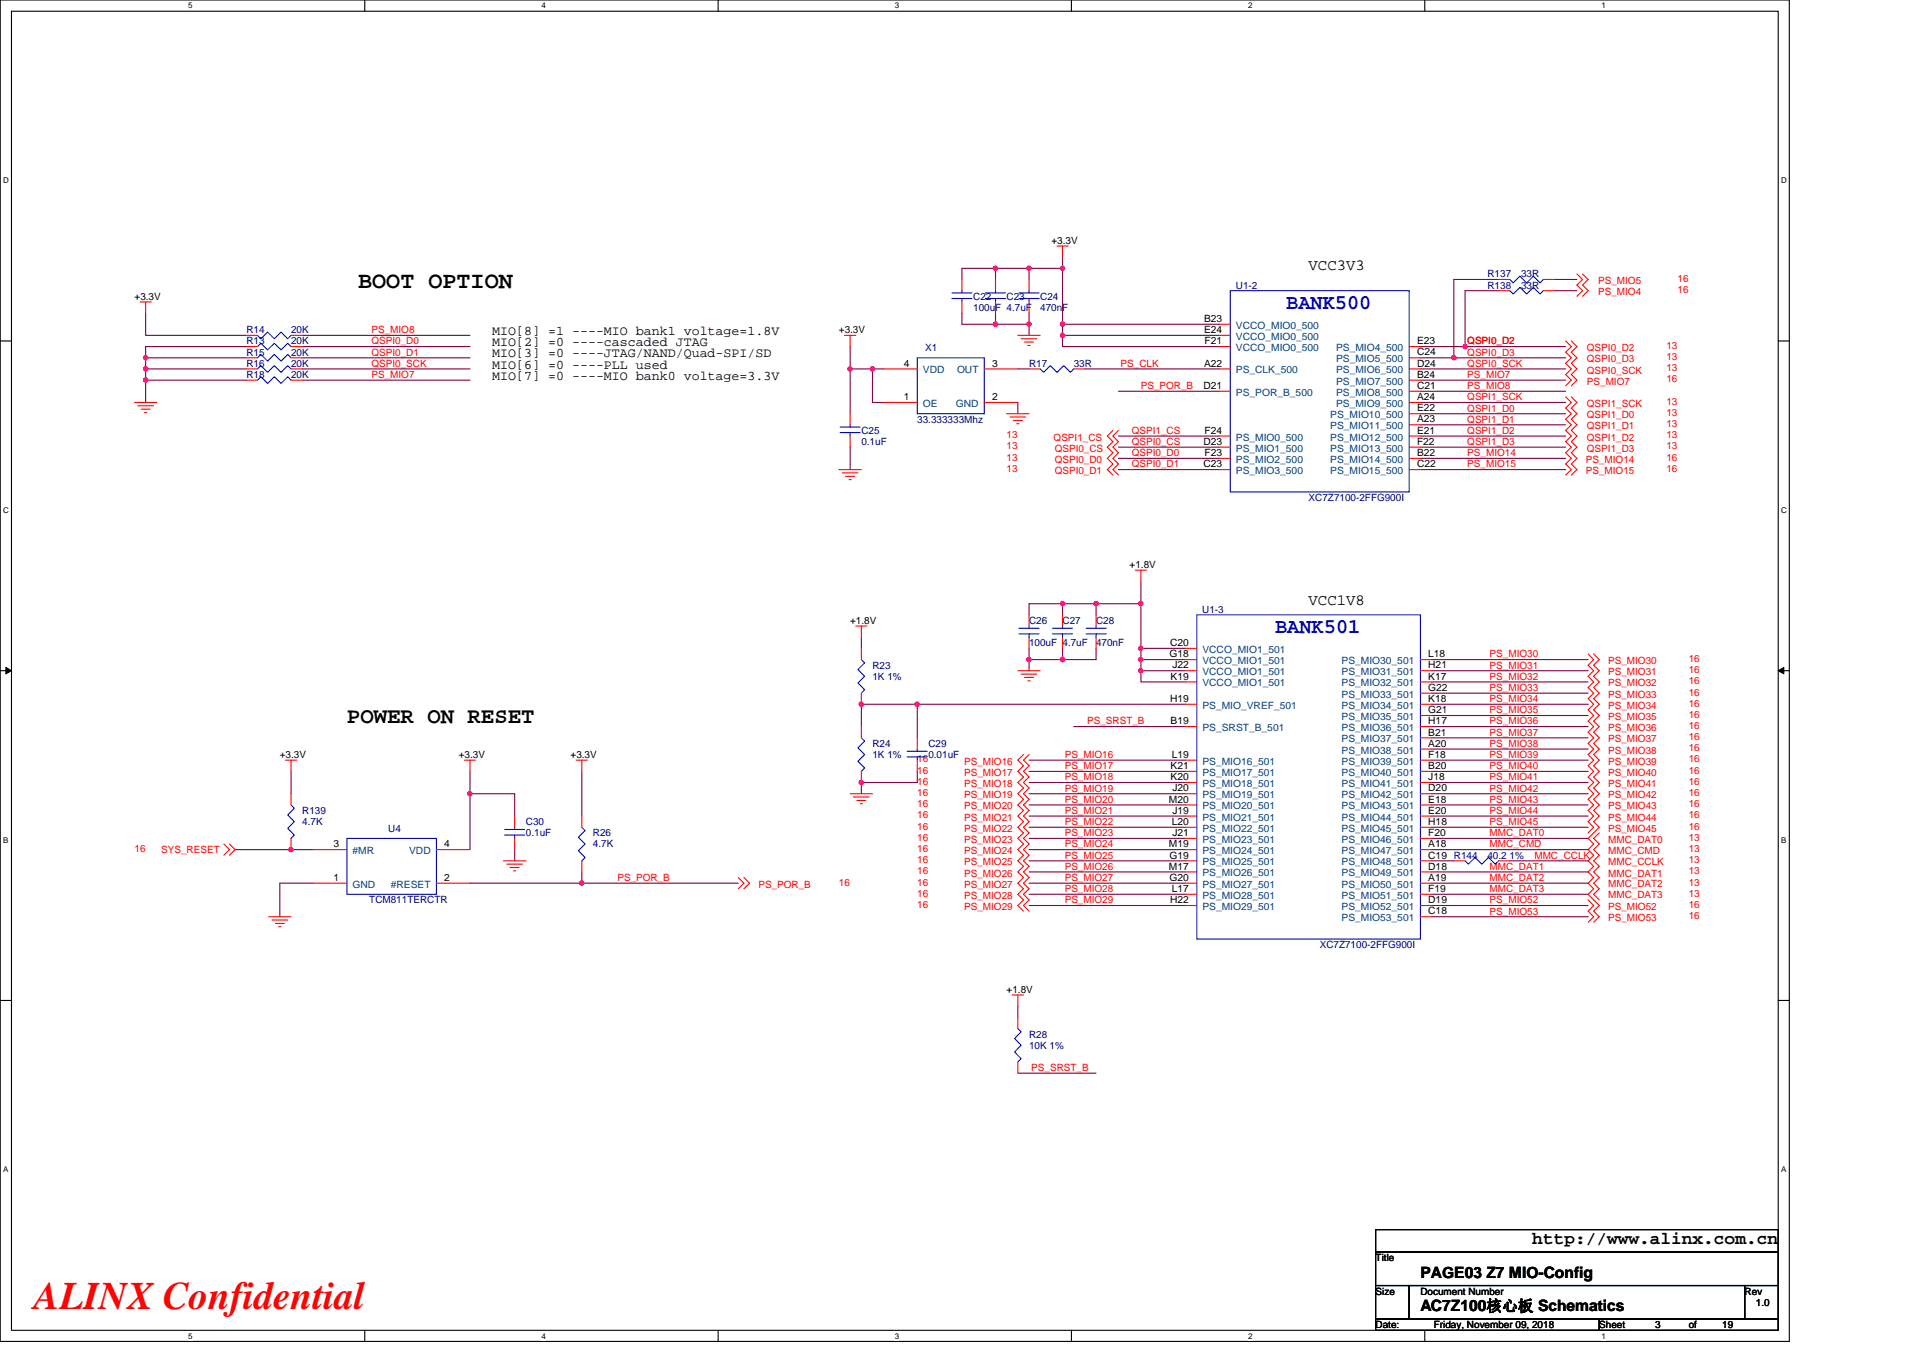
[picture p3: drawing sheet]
<svg xmlns="http://www.w3.org/2000/svg" width="297mm" height="210mm" viewBox="0 0 297 210" stroke-linecap="round" stroke-linejoin="round" font-family="sans-serif">
<path d="M0 0h276.4v207.3h-276.4zM1.8 1.7h272.9v203.8h-272.9z" fill="none" stroke="#000" stroke-width=".17"/>
<g fill="#fff">
<path d="M29.1 .2h.6v1.4h-.6z"/>
<path d="M29.1 205.7h.6v1.4h-.6z"/>
</g>
<path d="M56.3 0v1.7M56.3 205.5v1.8" fill="none" stroke="#000" stroke-width=".17"/>
<g fill="#fff">
<path d="M83.6 .2h.7v1.4h-.7z"/>
<path d="M83.6 205.7h.7v1.4h-.7z"/>
</g>
<path d="M110.9 0v1.7M110.9 205.5v1.8" fill="none" stroke="#000" stroke-width=".17"/>
<g fill="#fff">
<path d="M138.2 .2h.7v1.4h-.7z"/>
<path d="M138.2 205.7h.7v1.4h-.7z"/>
</g>
<path d="M165.5 0v1.7M165.5 205.5v1.8" fill="none" stroke="#000" stroke-width=".17"/>
<g fill="#fff">
<path d="M192.8 .2h.6v1.4h-.6z"/>
<path d="M192.8 205.7h.6v1.4h-.6z"/>
</g>
<path d="M220.1 0v1.7M220.1 205.5v1.8" fill="none" stroke="#000" stroke-width=".17"/>
<g fill="#fff">
<path d="M247.4 .2h.6v1.4h-.6z"/>
<path d="M247.4 205.7h.6v1.4h-.6z"/>
<path d="M.5 27.2h.8v1.4h-.8z"/>
<path d="M275.1 27.2h.9v1.4h-.9z"/>
<path d="M.5 78.1h.8v1.4h-.8z"/>
<path d="M275.1 78.1h.9v1.4h-.9z"/>
</g>
<path d="M0 52.7h1.8M274.7 52.7h1.7" fill="none" stroke="#000" stroke-width=".17"/>
<g fill="#fff">
<path d="M.5 129.1h.8v1.4h-.8z"/>
<path d="M275.1 129.1h.8v1.4h-.8z"/>
</g>
<path d="M0 103.6h1.8M274.7 103.6h1.7" fill="none" stroke="#000" stroke-width=".17"/>
<path d="M.9 103.1l.9 .5-.9 .5zM274.7 103.6l.8-.5v1z" fill="#000" stroke="#000" stroke-width=".15"/>
<g fill="#fff">
<path d="M.5 180h.8v1.4h-.8z"/>
<path d="M275.1 180h.8v1.4h-.8z"/>
</g>
<path d="M0 154.6h1.8M274.7 154.6h1.7M212.5 190h62.2v3.5h-62.2zM212.5 193.5h62.2v5.1h-62.2zM212.5 198.6h5.2v5.2h-5.2zM217.7 198.6h51.8v5.2h-51.8zM269.5 198.6h5.2v5.2h-5.2zM212.5 203.8h34.5v1.7h-34.5zM247 203.8h27.7v1.7h-27.7z" fill="none" stroke="#000" stroke-width=".17"/>
<g fill="none" stroke="#800040" stroke-width=".17">
<path d="M164.1 39.7v1.8M22.5 57h15.6M22.5 57v1.7M22.5 58.7v3.5M22.5 58.7h15.6M22.5 48.4v3.4h15.6M22.5 55.3v1.7M22.5 55.3h15.6M38.1 53.6h-15.6v1.7M46.7 57h25.9M46.7 53.6h25.9M46.7 55.3h25.9"/>
<path d="M46.7 58.7h25.9M46.7 51.8h25.9M131.3 57h3.5v5.2h1.7M131.3 53.6v3.4M131.3 57v6.9M134.8 57h1.7M148.6 48.4v1.7h5.2M153.8 41.5h-5.2v1.7M153.8 41.5h5.2M153.8 50.1h5.2M153.8 41.5v1.7M153.8 48.4v1.7"/>
<path d="M157.2 57h1.8M159 50.1v1.7M159 41.5v1.7M159 41.5h5.1M159 48.4v1.7M164.1 51.8v1.8h24.2M164.1 50.1h24.2M164.1 50.1v1.7M164.1 41.5v8.6M164.1 51.8h24.2M167.6 57h20.7M219.4 53.6h6.9"/>
<path d="M219.4 58.7h22.4M219.4 55.3h5.2M219.4 57h22.4M224.6 55.3h17.2M226.3 53.6h15.5M231.5 44.9h-5.2v8.7M231.5 43.2h-6.9v12.1M240.1 43.2h3.5M240.1 44.9h3.5M131.3 69.1v3.5M157.2 62.2v1.7M172.8 60.5h15.5"/>
<path d="M172.8 67.4h15.5M172.8 69.1h15.5M172.8 72.6h15.5M172.8 70.8h15.5M219.4 60.5h22.4M219.4 62.2h22.4M219.4 63.9h22.4M219.4 65.6h22.4M219.4 67.4h22.4M219.4 69.1h22.4M219.4 70.8h22.4M219.4 72.6h22.4"/>
<path d="M133.1 98.5v1.7M164.1 93.3v1.7M164.1 93.3h-5.1v1.7M164.1 93.3h5.2M169.3 93.3h6.9M169.3 93.3v1.7M176.2 89.8v3.5M176.2 93.3v6.9M45 119.2v3.4M72.6 119.2v3.4M89.9 119.2v6.9M133.1 112.3v-3.5h8.6v5.2"/>
<path d="M141.7 108.8h41.4M141.7 119.2v1.7h-8.6v1.7M159 119.2h24.1M159 117.5h24.1M159 100.2v1.7M159 101.9h5.1M159 101.9v1.7M164.1 100.2v1.7M165.9 112.3h17.2M169.3 100.2v1.7h-5.2M176.2 103.6v1.8h6.9M176.2 100.2h6.9"/>
<path d="M176.2 100.2v1.7h6.9M176.2 101.9v1.7h6.9M221.1 105.4h24.2M221.1 107.1h24.2M221.1 101.9h24.2M221.1 103.6h24.2M221.1 108.8h24.2M221.1 110.6h24.2M221.1 112.3h24.2M221.1 114h24.2M221.1 115.7h24.2M221.1 117.5h24.2"/>
<path d="M221.1 119.2h24.2M48.4 136.5h-5.2v5.1M48.4 131.3h-12.1M72.6 136.5h17.3M72.6 122.6v8.7M72.6 122.6h6.9v3.5M79.5 131.3v1.7M89.9 134.7v1.8M89.9 136.5h24.1M159 122.6h24.1M159 120.9h24.1M159 126.1h24.1"/>
<path d="M159 129.5h24.1M159 127.8h24.1M159 124.4h24.1M159 131.3h24.1M159 134.7h24.1M159 133h24.1M159 136.5h24.1M159 139.9h24.1M159 138.2h24.1M221.1 129.5h24.2M221.1 134.7h24.2M221.1 136.5h24.2"/>
<path d="M221.1 138.2h24.2M221.1 139.9h24.2M221.1 122.6h24.2M221.1 124.4h24.2M221.1 120.9h24.2M221.1 126.1h24.2M221.1 127.8h24.2M221.1 133h3.5M221.1 131.3h24.2M233.2 133h12.1M157.2 155.4v1.8M221.1 141.6h24.2"/>
<path d="M157.2 165.8h12.1"/>
</g>
<g fill="#f0f" stroke="#f0f" stroke-width=".17">
<circle cx="131.3" cy="57" r=".34"/>
<circle cx="134.8" cy="57" r=".34"/>
<circle cx="158.9" cy="41.4" r=".34"/>
<circle cx="153.8" cy="41.4" r=".34"/>
<circle cx="158.9" cy="50.1" r=".34"/>
<circle cx="164.1" cy="51.8" r=".34"/>
<circle cx="153.8" cy="50.1" r=".34"/>
<circle cx="176.2" cy="103.6" r=".34"/>
<circle cx="176.2" cy="93.3" r=".34"/>
<circle cx="169.3" cy="93.3" r=".34"/>
<circle cx="164.1" cy="93.3" r=".34"/>
<circle cx="164.1" cy="101.9" r=".34"/>
<circle cx="141.7" cy="108.8" r=".34"/>
<circle cx="133" cy="108.8" r=".34"/>
<circle cx="133" cy="120.9" r=".34"/>
<circle cx="72.6" cy="122.6" r=".33"/>
<circle cx="89.8" cy="136.4" r=".34"/>
<circle cx="22.5" cy="55.3" r=".34"/>
<circle cx="22.5" cy="57" r=".34"/>
<circle cx="22.5" cy="58.7" r=".34"/>
<circle cx="164.1" cy="50.1" r=".34"/>
<circle cx="164.1" cy="41.4" r=".34"/>
<circle cx="176.2" cy="100.2" r=".34"/>
<circle cx="176.2" cy="101.9" r=".34"/>
<circle cx="158.9" cy="101.9" r=".34"/>
<circle cx="226.3" cy="53.5" r=".33"/>
<circle cx="224.6" cy="55.3" r=".34"/>
<circle cx="44.9" cy="131.3" r=".33"/>
</g>
<g fill="none" stroke="#f00" stroke-width=".17">
<path d="M163.3 38h1.7M164.1 38v1.7M21.6 46.7h1.8M22.5 46.7v1.7M38.1 58.7h1.7M38.1 57h1.7M38.1 55.3h1.7M38.1 53.6h1.7M38.1 51.8h1.7M45 58.7h1.7M45 57h1.7M45 55.3h1.7"/>
<path d="M45 53.6h1.7M45 51.8h1.7M130.4 51.8h1.8M131.3 51.8v1.8M136.5 57h5.2M148.6 43.2v1.7M148.6 46.7v1.7M152 57h5.2M153.8 43.2v1.7M153.8 46.7v1.7M157.2 51.8h3.5M157.7 52.3h2.5"/>
<path d="M158.3 52.9h1.3M158.8 53.4h.3M159 57h1.7M159 43.2v1.7M159 46.7v1.7M165.9 57h1.7M188.3 57h1.7M188.3 50.1h1.7M188.3 51.8h1.7M188.3 53.6h1.7M217.7 53.6h1.7M217.7 55.3h1.7"/>
<path d="M217.7 57h1.7M217.7 58.7h1.7M231.5 43.2h1.7M231.5 44.9h1.7M238.4 43.2h1.7M238.4 44.9h1.7M241.8 52.7l.9 .9-.9 .8 .9 .9-.9 .8 .9 .9-.9 .9 .9 .8-.9 .9M242.7 52.7l.9 .9-.9 .8 .9 .9-.9 .8 .9 .9-.9 .9 .9 .8-.9 .9M243.6 42.3l.9 .9-.9 .8 .9 .9-.9 .9M244.5 42.3l.8 .9-.8 .8 .8 .9-.8 .9M20.8 62.2h3.4M21.3 62.7h2.4"/>
<path d="M21.8 63.2h1.4M22.3 63.7h.4M129.6 72.6h3.5M130.1 73.1h2.4M130.6 73.6h1.4M131.1 74.1h.4M131.3 63.9v1.7M131.3 67.4v1.7M136.5 62.2h5.2M152 62.2h5.2M155.5 63.9h3.5M156 64.4h2.4"/>
<path d="M156.5 65h1.4M157.1 65.5h.3M171.9 66.5l-.9 .9 .9 .8-.9 .9 .9 .9-.9 .8 .9 .9-.9 .9 .9 .8M172.8 66.5l-.9 .9 .9 .8-.9 .9 .9 .9-.9 .8 .9 .9-.9 .9 .9 .8M188.3 60.5h1.7M188.3 67.4h1.7M188.3 69.1h1.7M188.3 70.8h1.7M188.3 72.6h1.7M217.7 60.5h1.7M217.7 62.2h1.7M217.7 63.9h1.7"/>
<path d="M217.7 65.6h1.7M217.7 67.4h1.7M217.7 69.1h1.7M217.7 70.8h1.7M217.7 72.6h1.7M241.8 61.3l.9 .9-.9 .9 .9 .8-.9 .9 .9 .8-.9 .9 .9 .9-.9 .8 .9 .9-.9 .9 .9 .8-.9 .9 .9 .9-.9 .8M242.7 61.3l.9 .9-.9 .9 .9 .8-.9 .9 .9 .8-.9 .9 .9 .9-.9 .8 .9 .9-.9 .9 .9 .8-.9 .9 .9 .9-.9 .8M132.2 96.7h1.7M133.1 96.7v1.8M159 95v1.7M159 98.5v1.7M164.1 95v1.7"/>
<path d="M164.1 98.5v1.7M169.3 95v1.7M169.3 98.5v1.7M175.4 88.1h1.7M176.2 88.1v1.7M44.1 117.5h1.7M45 117.5v1.7M71.7 117.5h1.7M72.6 117.5v1.7M89 117.5h1.7M89.9 117.5v1.7M133.1 100.2v1.7"/>
<path d="M133.1 107.1v1.7M133.1 112.3v1.7M133.1 119.2v1.7M141.7 114v1.7M141.7 117.5v1.7M157.2 103.6h3.5M157.7 104.2h2.5M158.1 116.6l-.9 .9 .9 .8-.9 .9 .9 .9-.9 .8 .9 .9-.9 .8 .9 .9-.9 .9 .9 .8-.9 .9 .9 .9-.9 .8 .9 .9-.9 .8 .9 .9-.9 .9 .9 .8-.9 .9 .9 .9-.9 .8 .9 .9-.9 .9 .9 .8-.9 .9 .9 .8-.9 .9 .9 .9M158.3 104.7h1.3M158.8 105.2h.3M159 116.6l-.9 .9 .9 .8-.9 .9 .9 .9-.9 .8 .9 .9-.9 .8 .9 .9-.9 .9 .9 .8-.9 .9 .9 .9-.9 .8 .9 .9-.9 .8 .9 .9-.9 .9 .9 .8-.9 .9 .9 .9-.9 .8 .9 .9-.9 .9 .9 .8-.9 .9 .9 .8-.9 .9 .9 .9M183.1 119.2h1.8"/>
<path d="M183.1 117.5h1.8M183.1 112.3h1.8M183.1 108.8h1.8M183.1 100.2h1.8M183.1 101.9h1.8M183.1 103.6h1.8M183.1 105.4h1.8M219.4 119.2h1.7M219.4 117.5h1.7M219.4 115.7h1.7M219.4 114h1.7M219.4 112.3h1.7"/>
<path d="M219.4 110.6h1.7M219.4 108.8h1.7M219.4 107.1h1.7M219.4 105.4h1.7M219.4 103.6h1.7M219.4 101.9h1.7M245.3 101l.9 .9-.9 .9 .9 .8-.9 .9 .9 .9-.9 .8 .9 .9-.9 .9 .9 .8-.9 .9 .9 .9-.9 .8 .9 .9-.9 .8 .9 .9-.9 .9 .9 .8-.9 .9 .9 .9-.9 .8 .9 .9-.9 .9 .9 .8-.9 .9 .9 .8-.9 .9 .9 .9-.9 .8 .9 .9-.9 .9 .9 .8-.9 .9M246.2 101l.8 .9-.8 .9 .8 .8-.8 .9 .8 .9-.8 .8 .8 .9-.8 .9 .8 .8-.8 .9 .8 .9-.8 .8 .8 .9-.8 .8 .8 .9-.8 .9 .8 .8-.8 .9 .8 .9-.8 .8 .8 .9-.8 .9 .8 .8-.8 .9 .8 .8-.8 .9 .8 .9-.8 .8 .8 .9-.8 .9 .8 .8-1.7 1.7 .9 .9-.9 .9 .9 .8-.9 .9 .9 .9-.9 .8 .9 .9-.9 .9 .9 .8-.9 .9 1.7 1.7-.8 .9 .8 .8-.8 .9M34.6 130.4l.9 .9-.9 .8M35.5 130.4l.8 .9-.8 .8M45 122.6v1.8M45 129.5v1.8"/>
<path d="M48.4 136.5h5.2M48.4 131.3h5.2M67.4 136.5h5.2M67.4 131.3h5.2M77.8 133h3.4M78.3 133.5h2.4M78.8 134h1.4M79.3 134.6h.4M79.5 126.1v1.7M79.5 129.5v1.8M89.9 126.1v1.7M89.9 133v1.7"/>
<path d="M114 135.6l.9 .9-.9 .8M114.9 135.6l.9 .9-.9 .8M131.3 122.6h3.5M131.8 123.1h2.5M132.4 123.7h1.3M132.9 124.2h.3M183.1 139.9h1.8M183.1 138.2h1.8M183.1 136.5h1.8M183.1 134.7h1.8M183.1 133h1.8M183.1 131.3h1.8"/>
<path d="M183.1 129.5h1.8M183.1 127.8h1.8M183.1 126.1h1.8M183.1 124.4h1.8M183.1 122.6h1.8M183.1 120.9h1.8M219.4 139.9h1.7M219.4 138.2h1.7M219.4 136.5h1.7M219.4 134.7h1.7M219.4 133h1.7M219.4 131.3h1.7"/>
<path d="M219.4 129.5h1.7M219.4 127.8h1.7M219.4 126.1h1.7M219.4 124.4h1.7M219.4 122.6h1.7M219.4 120.9h1.7M224.6 133h1.7M231.5 133h1.7M245.3 139l.9 .9-.9 .9 .9 .8-.9 .9M247 128.7l-.8 .8 .8 .9-.8 .9 .8 .8-.8 .9 .8 .9-.8 .8 .8 .9-.8 .9 .8 .8-.8 .9 .8 .8M41.5 141.6h3.5M42 142.2h2.4"/>
<path d="M42.5 142.7h1.4M43 143.2h.4M156.4 153.7h1.7M157.2 153.7v1.7M157.2 157.2v1.7M219.4 141.6h1.7M157.2 164.1v1.7"/>
</g>
<g fill="none" stroke="#00f" stroke-width=".17">
<path d="M39.8 58.7l.5-.5 1 1 1.1-1 1 1 1-1 .6 .5M39.8 57l.5-.5 1 1 1.1-1 1 1 1-1 .6 .5M39.8 55.3l.5-.5 1 1 1.1-1 1 1 1-1 .6 .5M39.8 53.6l.5-.6 1 1.1 1.1-1.1 1 1.1 1-1.1 .6 .6M39.8 51.8l.5 .5 1-1 1.1 1 1-1 1 1 .6-.5M141.7 55.3h10.3v8.6h-10.3zM147 46.1h3.1M147 45.3h3.1M148.6 44.9v.4M148.6 46.1v.6M152.2 46.1h3.1M152.2 45.3h3.1"/>
<path d="M153.8 44.9v.4M153.8 46.1v.6M157.4 46.1h3.1M157.4 45.3h3.1M159 44.9v.4M159 46.1v.6M160.7 57l.5 .5 1-1 1.1 1 1-1 1.1 1 .5-.5M190 44.9h27.7v31.1h-27.7zM233.2 43.2l.5 .5 1.1-1 1 1 1.1-1 1 1 .5-.5M233.2 44.9l.5 .5 1.1-1 1 1 1.1-1 1 1 .5-.5M129.8 66.8h3.1M129.8 66h3.1"/>
<path d="M131.3 65.6v.4M131.3 66.8v.6M157.4 97.9h3.1M157.4 97.1h3.1M159 96.7v.4M159 97.9v.6M162.6 97.9h3.1M162.6 97.1h3.1M164.1 96.7v.4M164.1 97.9v.6M167.8 97.9h3.1M167.8 97.1h3.1"/>
<path d="M169.3 96.7v.4M169.3 97.9v.6M184.9 95h34.5v50.1h-34.5zM133.1 101.9l.5 .5-1.1 1.1 1.1 1-1.1 1 1.1 1.1-.5 .5M133.1 114l.5 .5-1.1 1 1.1 1.1-1.1 1 1.1 1.1-.5 .5M140.1 116.9h3.1M140.1 116.1h3.1M141.7 115.7v.4M141.7 116.9v.6M45 124.4l.5 .5-1.1 1 1.1 1.1-1.1 1 1.1 1-.5 .5M53.6 129.5h13.8v8.7h-13.8zM78 129h3"/>
<path d="M78 128.2h3M79.5 127.8v.4M79.5 129v.5M89.9 127.8l.5 .5-1.1 1.1 1.1 1-1.1 1 1.1 1.1-.5 .5M226.3 133l.5 .5 1.1-1 1 1 1-1 1.1 1 .5-.5M157.2 158.9l.5 .5-1 1.1 1 1-1 1 1 1.1-.5 .5"/>
</g>
<text font-size="6" fill="#f00" x="5.2" y="202.3">ALINX Confidential</text>
<text font-size="3.6" x="55.3" y="44.5">BOOT OPTION</text>
<text font-size="3.5" x="53.6" y="111.7">POWER ON RESET</text>
<g font-size="3.3" fill="#00f">
<text x="198.7" y="47.7">BANK500</text>
<text x="197" y="97.7">BANK501</text>
</g>
<text font-size="2.8" x="236.7" y="192.3">http://www.alinx.com.cn</text>
<g font-size="2.4">
<text x="202.1" y="41.7">VCC3V3</text>
<text x="202.1" y="93.5">VCC1V8</text>
<text x="219.4" y="197.4">PAGE03 Z7 MIO-Config</text>
<text x="219.4" y="202.6">AC7Z100核心板 Schematics</text>
</g>
<g font-size="2.1">
<text x="76" y="51.8">MIO[8] =1 ----MIO bank1 voltage=1.8V</text>
<text x="76" y="53.5">MIO[2] =0 ----cascaded JTAG</text>
<text x="76" y="55.2">MIO[3] =0 ----JTAG/NAND/Quad-SPI/SD</text>
<text x="76" y="58.7">MIO[7] =0 ----MIO bank0 voltage=3.3V</text>
<text x="76" y="56.9">MIO[6] =0 ----PLL used</text>
</g>
<g font-size="1.5">
<text x="162.4" y="37.7">+3.3V</text>
<text x="20.8" y="46.3">+3.3V</text>
<text x="129.6" y="51.5">+3.3V</text>
<text x="186" y="49.7">B23</text>
<text x="186" y="51.5">E24</text>
<text x="186.1" y="53.2">F21</text>
<text x="218.9" y="53.2">E23</text>
<text x="139.6" y="56.6">4</text>
<text x="153.2" y="56.6">3</text>
<text x="186" y="56.6">A22</text>
<text x="218.9" y="54.9">C24</text>
<text x="218.9" y="56.6">D24</text>
<text x="218.9" y="58.4">B24</text>
<text x="139.6" y="61.8">1</text>
<text x="153.2" y="61.8">2</text>
<text x="185.9" y="60.1">D21</text>
<text x="218.9" y="60.1">C21</text>
<text x="218.9" y="61.8">A24</text>
<text x="218.9" y="63.6">E22</text>
<text x="218.9" y="65.3">A23</text>
<text x="185.9" y="68.7">D23</text>
<text x="186.1" y="67">F24</text>
<text x="186.1" y="70.5">F23</text>
<text x="218.9" y="67">E21</text>
<text x="218.9" y="68.7">F22</text>
<text x="218.9" y="70.5">B22</text>
<text x="185.9" y="72.2">C23</text>
<text x="218.9" y="72.2">C22</text>
<text x="174.5" y="87.8">+1.8V</text>
<text x="131.3" y="96.4">+1.8V</text>
<text x="180.7" y="101.6">G18</text>
<text x="180.7" y="99.8">C20</text>
<text x="220.6" y="101.6">L18</text>
<text x="180.8" y="105">K19</text>
<text x="181.1" y="103.3">J22</text>
<text x="220.6" y="106.7">G22</text>
<text x="220.6" y="105">K17</text>
<text x="220.6" y="103.3">H21</text>
<text x="180.7" y="108.5">H19</text>
<text x="180.8" y="111.9">B19</text>
<text x="220.6" y="113.6">B21</text>
<text x="220.6" y="111.9">H17</text>
<text x="220.6" y="110.2">G21</text>
<text x="220.6" y="108.5">K18</text>
<text x="43.2" y="117.1">+3.3V</text>
<text x="70.9" y="117.1">+3.3V</text>
<text x="88.1" y="117.1">+3.3V</text>
<text x="180.8" y="118.8">K21</text>
<text x="181" y="117.1">L19</text>
<text x="220.6" y="118.8">B20</text>
<text x="220.6" y="117.1">F18</text>
<text x="220.6" y="115.4">A20</text>
<text x="180.6" y="124">M20</text>
<text x="180.8" y="120.5">K20</text>
<text x="181.1" y="125.7">J19</text>
<text x="181.1" y="122.3">J20</text>
<text x="220.6" y="125.7">E20</text>
<text x="220.6" y="124">E18</text>
<text x="220.6" y="122.3">D20</text>
<text x="220.6" y="120.5">J18</text>
<text x="51.5" y="130.9">3</text>
<text x="68.6" y="130.9">4</text>
<text x="180.6" y="130.9">M19</text>
<text x="181" y="127.5">L20</text>
<text x="181.1" y="129.2">J21</text>
<text x="220.6" y="130.9">A18</text>
<text x="220.6" y="129.2">F20</text>
<text x="220.6" y="127.5">H18</text>
<text x="51.5" y="136.1">1</text>
<text x="68.6" y="136.1">2</text>
<text x="180.6" y="134.4">M17</text>
<text x="180.7" y="136.1">G20</text>
<text x="180.7" y="132.7">G19</text>
<text x="181" y="137.8">L17</text>
<text x="220.6" y="137.8">F19</text>
<text x="220.6" y="136.1">A19</text>
<text x="220.6" y="134.4">D18</text>
<text x="220.6" y="132.7">C19 R144</text>
<text x="180.7" y="139.6">H22</text>
<text x="220.6" y="141.3">C18</text>
<text x="220.6" y="139.6">D19</text>
<text x="155.5" y="153.4">+1.8V</text>
<text x="212.5" y="194.9">Title</text>
<text x="212.5" y="200">Size</text>
<text x="219.4" y="200">Document Number</text>
<text x="269.5" y="200">Rev</text>
<text x="271.2" y="201.8">1.0</text>
<text x="212.5" y="205.2">Date:</text>
<text x="221.5" y="205.2">Friday, November 09, 2018</text>
<text x="247" y="205.2">Sheet</text>
<text x="255.7" y="205.2">3</text>
<text x="260.9" y="205.2">of</text>
<text x="266" y="205.2">19</text>
</g>
<g font-size="1.5" fill="#000080">
<text x="150.3" y="46.3">C22</text>
<text x="155.5" y="46.3">C23</text>
<text x="160.7" y="46.3">C24</text>
<text x="190.9" y="44.6">U1-2</text>
<text x="229.8" y="42.9">R137</text>
<text x="229.8" y="44.6">R138</text>
<text x="234.9" y="42.9">33R</text>
<text x="234.9" y="44.6">33R</text>
<text x="38.1" y="53.2">R13</text>
<text x="38.1" y="51.5">R14</text>
<text x="45" y="53.2">20K</text>
<text x="45" y="51.5">20K</text>
<text x="150.3" y="48">100uF 4.7uF</text>
<text x="160.7" y="48">470nF</text>
<text x="38.1" y="58.4">R18</text>
<text x="38.1" y="56.7">R16</text>
<text x="38.1" y="54.9">R15</text>
<text x="45" y="58.4">20K</text>
<text x="45" y="56.7">20K</text>
<text x="45" y="54.9">20K</text>
<text x="142.9" y="54.3">X1</text>
<text x="159" y="56.7">R17</text>
<text x="165.9" y="56.7">33R</text>
<text x="141.7" y="65.3">33.333333Mhz</text>
<text x="133.1" y="67">C25</text>
<text x="133.1" y="68.8">0.1uF</text>
<text x="202.1" y="77.4">XC7Z7100-2FFG900I</text>
<text x="185.7" y="94.7">U1-3</text>
<text x="159" y="96.4">C26</text>
<text x="159" y="99.9">100uF 4.7uF</text>
<text x="164.1" y="96.4">C27</text>
<text x="169.3" y="96.4">C28</text>
<text x="169.3" y="99.9">470nF</text>
<text x="134.8" y="103.3">R23</text>
<text x="134.8" y="105">1K 1%</text>
<text x="134.8" y="115.4">R24</text>
<text x="134.8" y="117.1">1K 1%</text>
<text x="143.4" y="115.4">C29</text>
<text x="143.4" y="117.1">0.01uF</text>
<text x="46.7" y="125.8">R139</text>
<text x="46.7" y="127.5">4.7K</text>
<text x="60" y="128.5">U4</text>
<text x="81.2" y="127.5">C30</text>
<text x="81.2" y="129.2">0.1uF</text>
<text x="91.6" y="129.2">R26</text>
<text x="91.6" y="130.9">4.7K</text>
<text x="229.8" y="132.7">40.2 1%</text>
<text x="57" y="139.6">TCM811TERCTR</text>
<text x="203.9" y="146.5">XC7Z7100-2FFG900I</text>
<text x="159" y="160.3">R28</text>
<text x="159" y="162">10K 1%</text>
</g>
<g font-size="1.5" fill="#f00">
<text x="246.9" y="43.9">PS_MIO5</text>
<text x="246.9" y="45.6">PS_MIO4</text>
<text x="259.1" y="43.5">16</text>
<text x="259.1" y="45.3">16</text>
<text x="57.4" y="53.2">QSPI0_D0</text>
<text x="57.4" y="51.5">PS_MIO8</text>
<text x="226.6" y="53.2">QSPI0_D2</text>
<text x="257.4" y="53.9">13</text>
<text x="57.4" y="56.7">QSPI0_SCK</text>
<text x="57.4" y="54.9">QSPI0_D1</text>
<text x="57.4" y="58.4">PS_MIO7</text>
<text x="173.1" y="56.7">PS_CLK</text>
<text x="226.6" y="56.7">QSPI0_SCK</text>
<text x="226.6" y="54.9">QSPI0_D3</text>
<text x="226.6" y="58.4">PS_MIO7</text>
<text x="245.1" y="57.7">QSPI0_SCK</text>
<text x="245.1" y="56">QSPI0_D3</text>
<text x="245.1" y="54.3">QSPI0_D2</text>
<text x="245.1" y="59.4">PS_MIO7</text>
<text x="257.4" y="57.4">13</text>
<text x="257.4" y="55.6">13</text>
<text x="257.4" y="59.1">16</text>
<text x="176.2" y="60.1">PS_POR_B</text>
<text x="226.6" y="61.8">QSPI1_SCK</text>
<text x="226.6" y="63.6">QSPI1_D0</text>
<text x="226.6" y="65.3">QSPI1_D1</text>
<text x="226.6" y="60.1">PS_MIO8</text>
<text x="245.1" y="62.9">QSPI1_SCK</text>
<text x="245.1" y="64.6">QSPI1_D0</text>
<text x="257.4" y="62.5">13</text>
<text x="257.4" y="64.3">13</text>
<text x="257.4" y="66">13</text>
<text x="155.5" y="67.7">13</text>
<text x="155.5" y="69.4">13</text>
<text x="155.5" y="71.2">13</text>
<text x="162.7" y="68.1">QSPI1_CS</text>
<text x="162.9" y="69.8">QSPI0_CS</text>
<text x="162.9" y="71.5">QSPI0_D0</text>
<text x="174.8" y="67">QSPI1_CS</text>
<text x="174.8" y="68.7">QSPI0_CS</text>
<text x="174.8" y="70.5">QSPI0_D0</text>
<text x="226.6" y="67">QSPI1_D2</text>
<text x="226.6" y="68.7">QSPI1_D3</text>
<text x="226.6" y="70.5">PS_MIO14</text>
<text x="245" y="71.5">PS_MIO14</text>
<text x="245.1" y="66.4">QSPI1_D1</text>
<text x="245.1" y="68.1">QSPI1_D2</text>
<text x="245.1" y="69.8">QSPI1_D3</text>
<text x="257.4" y="67.7">13</text>
<text x="257.4" y="69.4">13</text>
<text x="257.4" y="71.2">16</text>
<text x="155.5" y="72.9">13</text>
<text x="162.9" y="73.3">QSPI0_D1</text>
<text x="174.8" y="72.2">QSPI0_D1</text>
<text x="226.6" y="72.2">PS_MIO15</text>
<text x="245" y="73.3">PS_MIO15</text>
<text x="257.4" y="72.9">16</text>
<text x="230.1" y="101.6">PS_MIO30</text>
<text x="230.1" y="105">PS_MIO32</text>
<text x="230.1" y="106.8">PS_MIO33</text>
<text x="230.1" y="103.3">PS_MIO31</text>
<text x="248.4" y="102.6">PS_MIO30</text>
<text x="248.4" y="104.4">PS_MIO31</text>
<text x="248.4" y="106.1">PS_MIO32</text>
<text x="248.4" y="107.8">PS_MIO33</text>
<text x="260.9" y="102.3">16</text>
<text x="260.9" y="104">16</text>
<text x="260.9" y="105.7">16</text>
<text x="260.9" y="107.5">16</text>
<text x="167.9" y="111.9">PS_SRST_B</text>
<text x="230.1" y="108.5">PS_MIO34</text>
<text x="230.1" y="110.2">PS_MIO35</text>
<text x="230.1" y="111.9">PS_MIO36</text>
<text x="230.1" y="113.7">PS_MIO37</text>
<text x="248.4" y="109.5">PS_MIO34</text>
<text x="248.4" y="111.3">PS_MIO35</text>
<text x="248.4" y="113">PS_MIO36</text>
<text x="260.9" y="109.2">16</text>
<text x="260.9" y="110.9">16</text>
<text x="260.9" y="112.6">16</text>
<text x="141.7" y="119.5">16</text>
<text x="141.7" y="117.8">16</text>
<text x="148.9" y="119.9">PS_MIO17</text>
<text x="148.9" y="118.2">PS_MIO16</text>
<text x="164.5" y="118.9">PS_MIO17</text>
<text x="164.5" y="117.1">PS_MIO16</text>
<text x="230.1" y="115.4">PS_MIO38</text>
<text x="230.1" y="117.1">PS_MIO39</text>
<text x="230.1" y="118.9">PS_MIO40</text>
<text x="248.4" y="114.7">PS_MIO37</text>
<text x="248.4" y="118.2">PS_MIO39</text>
<text x="248.4" y="116.4">PS_MIO38</text>
<text x="248.4" y="119.9">PS_MIO40</text>
<text x="260.9" y="114.4">16</text>
<text x="260.9" y="117.8">16</text>
<text x="260.9" y="116.1">16</text>
<text x="260.9" y="119.5">16</text>
<text x="141.7" y="123">16</text>
<text x="141.7" y="121.3">16</text>
<text x="141.7" y="124.7">16</text>
<text x="148.9" y="123.3">PS_MIO19</text>
<text x="148.9" y="121.6">PS_MIO18</text>
<text x="148.9" y="125.1">PS_MIO20</text>
<text x="164.5" y="122.3">PS_MIO19</text>
<text x="164.5" y="120.6">PS_MIO18</text>
<text x="164.5" y="125.8">PS_MIO21</text>
<text x="164.5" y="124">PS_MIO20</text>
<text x="230.1" y="122.3">PS_MIO42</text>
<text x="230.1" y="124">PS_MIO43</text>
<text x="230.1" y="120.6">PS_MIO41</text>
<text x="230.1" y="125.8">PS_MIO44</text>
<text x="248.4" y="121.6">PS_MIO41</text>
<text x="248.4" y="123.3">PS_MIO42</text>
<text x="248.4" y="125.1">PS_MIO43</text>
<text x="260.9" y="121.3">16</text>
<text x="260.9" y="123">16</text>
<text x="260.9" y="124.7">16</text>
<text x="20.8" y="131.6">16</text>
<text x="24.9" y="131.8">SYS_RESET</text>
<text x="141.7" y="126.4">16</text>
<text x="141.7" y="129.9">16</text>
<text x="141.7" y="128.2">16</text>
<text x="141.7" y="131.6">16</text>
<text x="148.9" y="126.8">PS_MIO21</text>
<text x="148.9" y="130.3">PS_MIO23</text>
<text x="148.9" y="128.5">PS_MIO22</text>
<text x="148.9" y="132">PS_MIO24</text>
<text x="164.5" y="129.2">PS_MIO23</text>
<text x="164.5" y="127.5">PS_MIO22</text>
<text x="164.5" y="130.9">PS_MIO24</text>
<text x="230.1" y="130.9">MMC_CMD</text>
<text x="230.1" y="129.2">MMC_DAT0</text>
<text x="230.1" y="127.5">PS_MIO45</text>
<text x="248.4" y="132">MMC_CMD</text>
<text x="248.4" y="130.3">MMC_DAT0</text>
<text x="248.4" y="126.8">PS_MIO44</text>
<text x="248.4" y="128.5">PS_MIO45</text>
<text x="260.9" y="131.6">13</text>
<text x="260.9" y="129.9">13</text>
<text x="260.9" y="126.4">16</text>
<text x="260.9" y="128.2">16</text>
<text x="95.4" y="136.1">PS_POR_B</text>
<text x="117.2" y="137.2">PS_POR_B</text>
<text x="129.6" y="136.8">16</text>
<text x="141.7" y="135.1">16</text>
<text x="141.7" y="133.4">16</text>
<text x="141.7" y="136.8">16</text>
<text x="148.9" y="135.4">PS_MIO26</text>
<text x="148.9" y="133.7">PS_MIO25</text>
<text x="148.9" y="137.2">PS_MIO27</text>
<text x="164.5" y="134.4">PS_MIO26</text>
<text x="164.5" y="132.7">PS_MIO25</text>
<text x="164.5" y="136.1">PS_MIO27</text>
<text x="164.5" y="137.8">PS_MIO28</text>
<text x="230.1" y="134.4">MMC_DAT1</text>
<text x="230.1" y="136.1">MMC_DAT2</text>
<text x="230.1" y="137.8">MMC_DAT3</text>
<text x="237" y="132.7">MMC_CCLK</text>
<text x="248.4" y="133.7">MMC_CCLK</text>
<text x="248.4" y="135.4">MMC_DAT1</text>
<text x="248.4" y="137">MMC_DAT2</text>
<text x="260.9" y="133.4">13</text>
<text x="260.9" y="135.1">13</text>
<text x="260.9" y="136.8">13</text>
<text x="141.7" y="140.3">16</text>
<text x="141.7" y="138.5">16</text>
<text x="148.9" y="140.6">PS_MIO29</text>
<text x="148.9" y="138.9">PS_MIO28</text>
<text x="164.5" y="139.6">PS_MIO29</text>
<text x="230.1" y="139.6">PS_MIO52</text>
<text x="230.1" y="141.3">PS_MIO53</text>
<text x="248.4" y="138.7">MMC_DAT3</text>
<text x="248.4" y="140.6">PS_MIO52</text>
<text x="248.4" y="142.3">PS_MIO53</text>
<text x="260.9" y="138.5">13</text>
<text x="260.9" y="140.3">16</text>
<text x="260.9" y="142">16</text>
<text x="159.3" y="165.5">PS_SRST_B</text>
</g>
<g font-size="1.5" fill="#004080">
<text x="190.9" y="50.8">VCCO_MIO0_500</text>
<text x="190.9" y="52.5">VCCO_MIO0_500</text>
<text x="142.6" y="57.7">VDD</text>
<text x="147.8" y="57.7">OUT</text>
<text x="190.9" y="57.7">PS_CLK_500</text>
<text x="190.9" y="54.3">VCCO_MIO0_500</text>
<text x="206.4" y="54.3">PS_MIO4_500</text>
<text x="206.4" y="56">PS_MIO5_500</text>
<text x="206.4" y="57.7">PS_MIO6_500</text>
<text x="206.4" y="59.4">PS_MIO7_500</text>
<text x="142.6" y="62.9">OE</text>
<text x="147.7" y="62.9">GND</text>
<text x="190.9" y="61.2">PS_POR_B_500</text>
<text x="205.5" y="64.6">PS_MIO10_500</text>
<text x="206.4" y="61.2">PS_MIO8_500</text>
<text x="206.4" y="62.9">PS_MIO9_500</text>
<text x="190.9" y="68.1">PS_MIO0_500</text>
<text x="190.9" y="69.8">PS_MIO1_500</text>
<text x="190.9" y="71.5">PS_MIO2_500</text>
<text x="205.5" y="66.3">PS_MIO11_500</text>
<text x="205.5" y="68.1">PS_MIO12_500</text>
<text x="205.5" y="69.8">PS_MIO13_500</text>
<text x="205.5" y="71.5">PS_MIO14_500</text>
<text x="190.9" y="73.3">PS_MIO3_500</text>
<text x="205.5" y="73.3">PS_MIO15_500</text>
<text x="185.7" y="100.9">VCCO_MIO1_501</text>
<text x="185.7" y="102.6">VCCO_MIO1_501</text>
<text x="185.7" y="104.3">VCCO_MIO1_501</text>
<text x="185.7" y="106.1">VCCO_MIO1_501</text>
<text x="207.2" y="107.8">PS_MIO33_501</text>
<text x="207.2" y="106.1">PS_MIO32_501</text>
<text x="207.2" y="104.3">PS_MIO31_501</text>
<text x="207.2" y="102.6">PS_MIO30_501</text>
<text x="185.7" y="113">PS_SRST_B_501</text>
<text x="185.7" y="109.5">PS_MIO_VREF_501</text>
<text x="207.2" y="113">PS_MIO36_501</text>
<text x="207.2" y="111.3">PS_MIO35_501</text>
<text x="207.2" y="109.5">PS_MIO34_501</text>
<text x="185.7" y="119.9">PS_MIO17_501</text>
<text x="185.7" y="118.2">PS_MIO16_501</text>
<text x="207.2" y="119.9">PS_MIO40_501</text>
<text x="207.2" y="118.2">PS_MIO39_501</text>
<text x="207.2" y="116.4">PS_MIO38_501</text>
<text x="207.2" y="114.7">PS_MIO37_501</text>
<text x="185.7" y="125.1">PS_MIO20_501</text>
<text x="185.7" y="123.3">PS_MIO19_501</text>
<text x="185.7" y="121.6">PS_MIO18_501</text>
<text x="207.2" y="125.1">PS_MIO43_501</text>
<text x="207.2" y="123.3">PS_MIO42_501</text>
<text x="207.2" y="121.6">PS_MIO41_501</text>
<text x="54.5" y="132">#MR</text>
<text x="63.2" y="132">VDD</text>
<text x="185.7" y="132">PS_MIO24_501</text>
<text x="185.7" y="130.2">PS_MIO23_501</text>
<text x="185.7" y="128.5">PS_MIO22_501</text>
<text x="185.7" y="126.8">PS_MIO21_501</text>
<text x="207.2" y="132">PS_MIO47_501</text>
<text x="207.2" y="130.2">PS_MIO46_501</text>
<text x="207.2" y="128.5">PS_MIO45_501</text>
<text x="207.2" y="126.8">PS_MIO44_501</text>
<text x="54.5" y="137.2">GND</text>
<text x="60.4" y="137.2">#RESET</text>
<text x="185.7" y="137.2">PS_MIO27_501</text>
<text x="185.7" y="135.4">PS_MIO26_501</text>
<text x="185.7" y="133.7">PS_MIO25_501</text>
<text x="207.2" y="137.2">PS_MIO50_501</text>
<text x="207.2" y="135.4">PS_MIO49_501</text>
<text x="207.2" y="133.7">PS_MIO48_501</text>
<text x="185.7" y="140.6">PS_MIO29_501</text>
<text x="185.7" y="138.9">PS_MIO28_501</text>
<text x="207.2" y="142.3">PS_MIO53_501</text>
<text x="207.2" y="140.6">PS_MIO52_501</text>
<text x="207.2" y="138.9">PS_MIO51_501</text>
</g>
<g font-size="1.2">
<text x="29.1" y="1.3">5</text>
<text x="83.6" y="1.3">4</text>
<text x="138.2" y="1.3">3</text>
<text x="192.8" y="1.3">2</text>
<text x="247.4" y="1.3">1</text>
<text x=".5" y="28.3">D</text>
<text x="275.1" y="28.3">D</text>
<text x=".5" y="79.2">C</text>
<text x="275.1" y="79.2">C</text>
<text x=".5" y="130.2">B</text>
<text x="275.1" y="130.2">B</text>
<text x=".5" y="181.1">A</text>
<text x="275.1" y="181.1">A</text>
<text x="29.1" y="206.8">5</text>
<text x="83.6" y="206.8">4</text>
<text x="138.2" y="206.8">3</text>
<text x="192.8" y="206.8">2</text>
<text x="247.4" y="206.8">1</text>
</g>
</svg>
